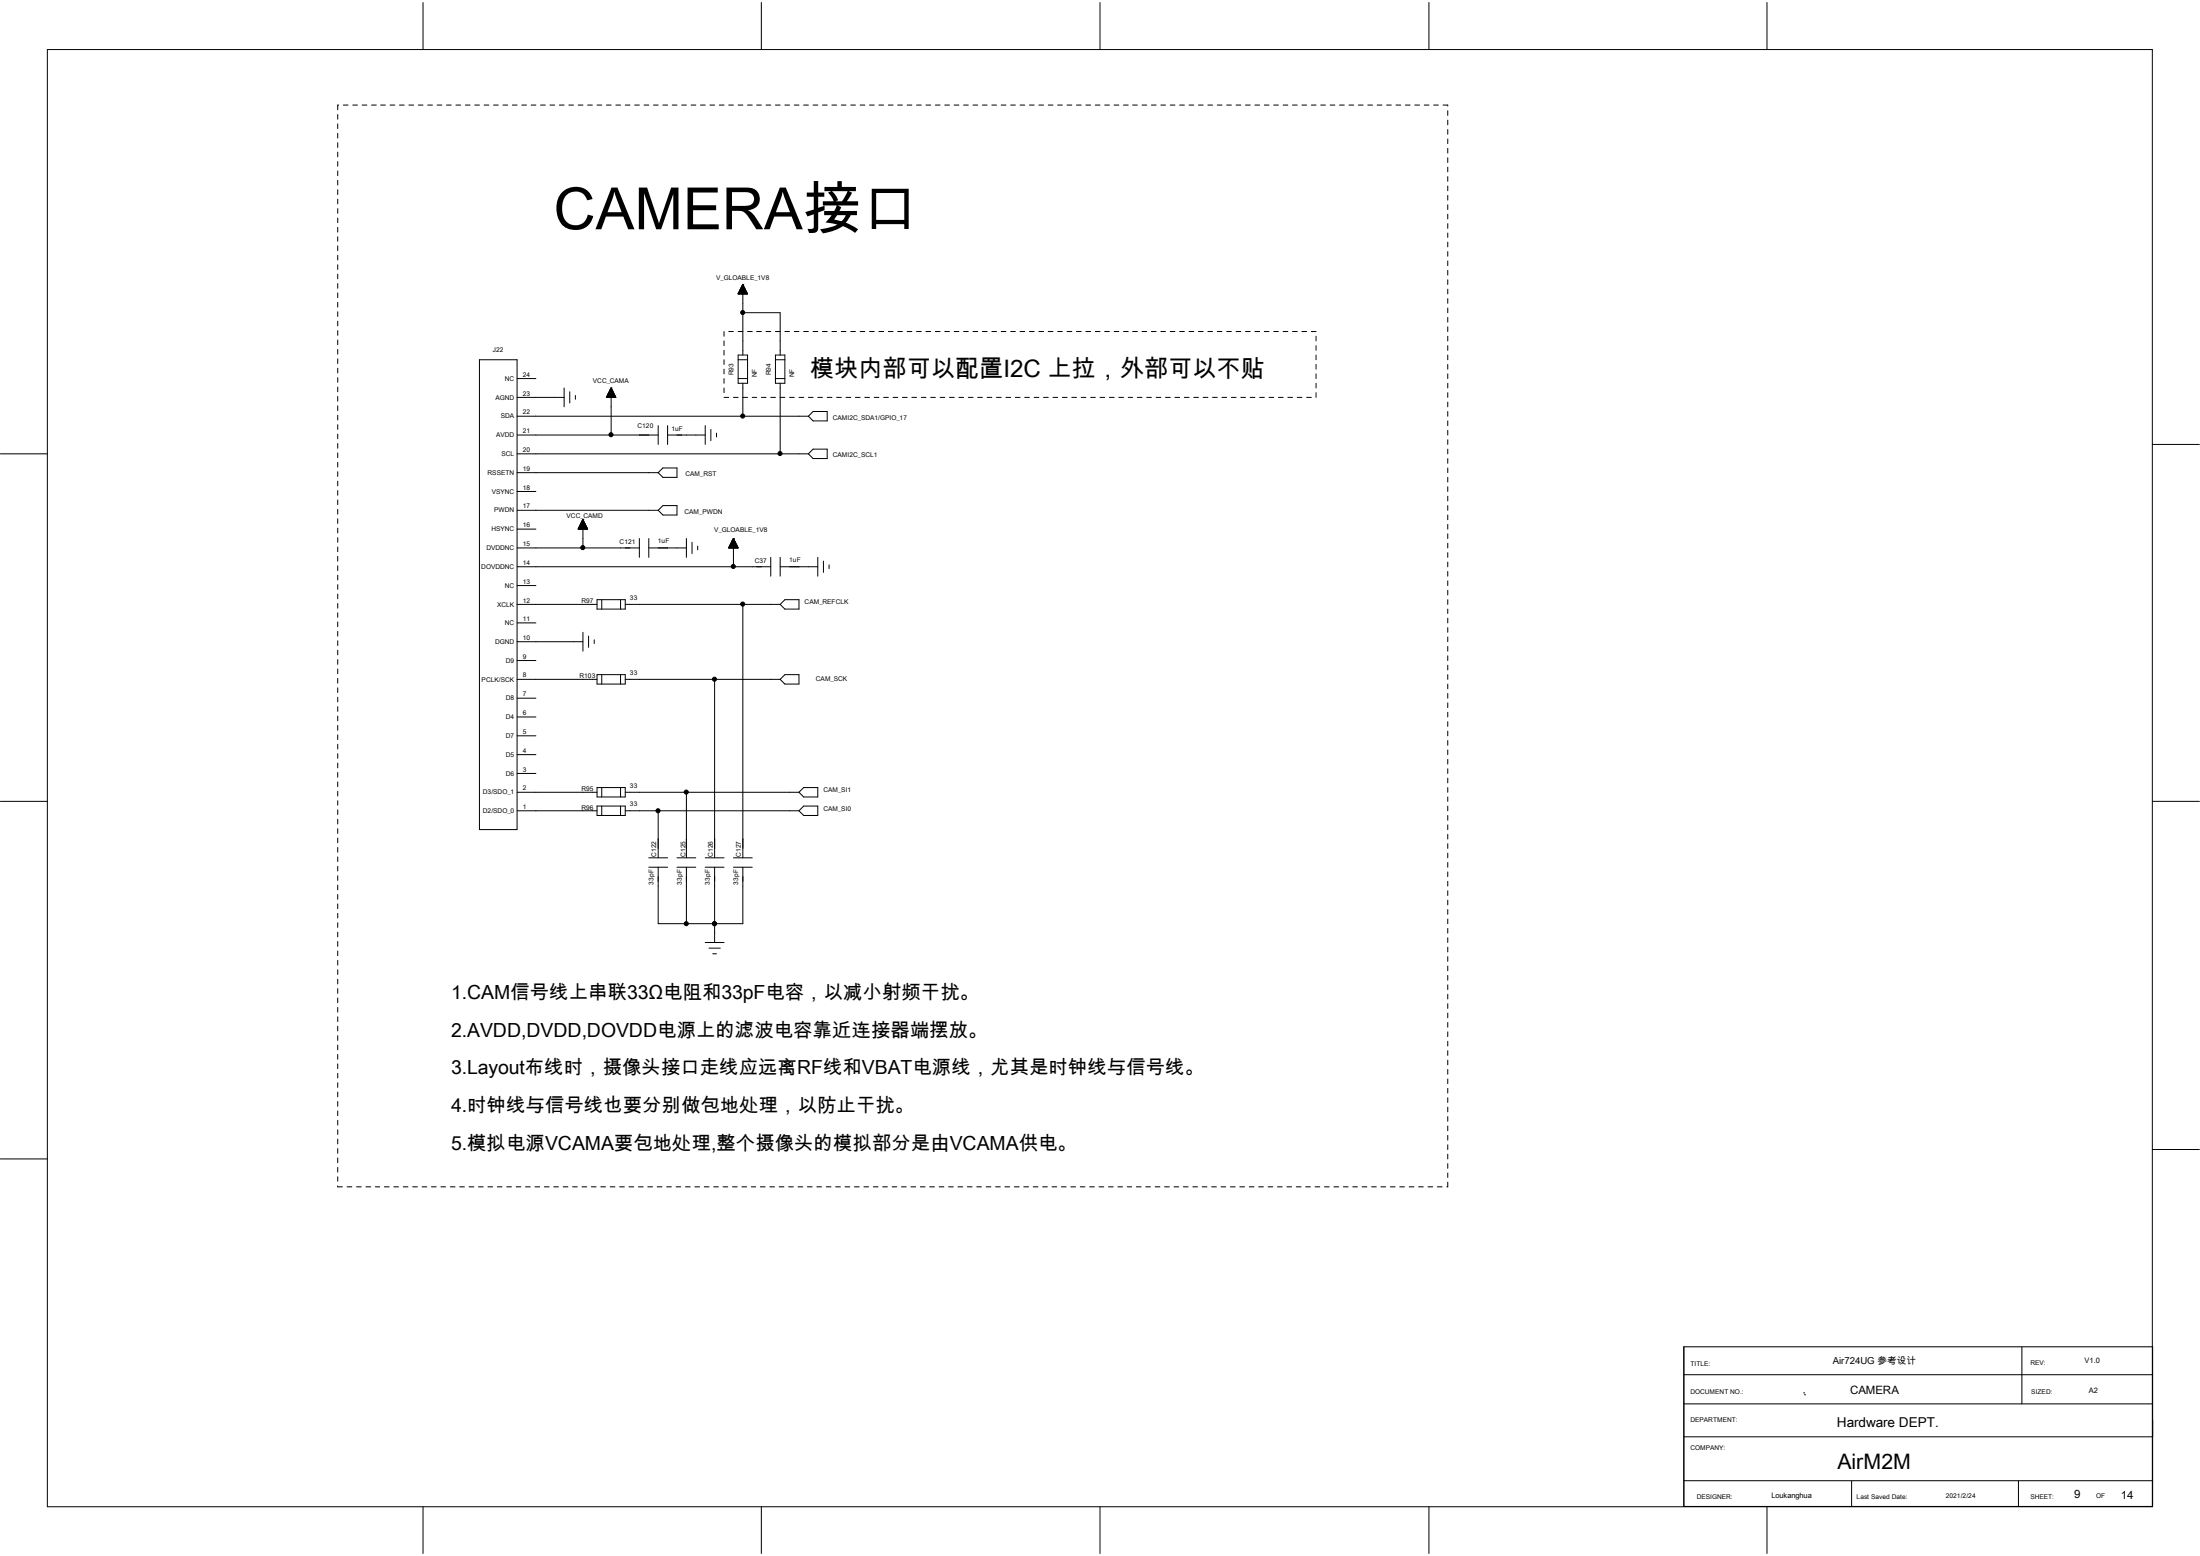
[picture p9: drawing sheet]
<svg xmlns="http://www.w3.org/2000/svg" width="297mm" height="210mm" viewBox="0 0 297 210" stroke-linecap="round" stroke-linejoin="round" font-family="sans-serif">
<g fill="none" stroke="#000" stroke-width=".14">
<path d="M6.4 6.7h284.2v196.7h-284.2zM45.6 15.5v.6M45.6 16.7v.7M45.6 18v.6M45.6 19.3v.6M45.7 14.2h-.1v.6M46.4 14.2h.6M47.6 14.2h.7M48.9 14.2h.6M50.2 14.2h.6M51.4 14.2h.6M52.7 14.2h.6"/>
<path d="M53.9 14.2h.7M55.2 14.2h.6M56.5 14.2h.6M57.1 .3v6.4M57.7 14.2h.7M59 14.2h.6M60.3 14.2h.6M61.6 14.2h.6M62.8 14.2h.7M64.1 14.2h.6M65.4 14.2h.6M66.6 14.2h.7"/>
<path d="M67.9 14.2h.6M69.2 14.2h.6M70.4 14.2h.7M71.7 14.2h.6M73 14.2h.6M74.3 14.2h.6M75.5 14.2h.7M76.8 14.2h.6M78.1 14.2h.6M79.3 14.2h.7M80.6 14.2h.6M81.9 14.2h.6"/>
<path d="M83.1 14.2h.7M84.4 14.2h.6M85.7 14.2h.6M87 14.2h.6M88.2 14.2h.7M89.5 14.2h.6M90.8 14.2h.6M92 14.2h.7M93.3 14.2h.6M94.6 14.2h.6M95.8 14.2h.7M97.1 14.2h.6"/>
<path d="M98.4 14.2h.6M99.7 14.2h.6M100.9 14.2h.7M102.2 14.2h.6M102.8 .3v6.4M103.4 14.2h.7M104.7 14.2h.6M106 14.2h.6M107.2 14.2h.7M108.5 14.2h.6M109.8 14.2h.6M111 14.2h.7"/>
<path d="M112.3 14.2h.6M113.6 14.2h.6M114.9 14.2h.6M116.1 14.2h.7M117.4 14.2h.6M118.7 14.2h.6M119.9 14.2h.7M121.2 14.2h.6M122.5 14.2h.6M123.7 14.2h.7M125 14.2h.6M126.3 14.2h.6"/>
<path d="M127.6 14.2h.6M128.8 14.2h.7M130.1 14.2h.6M131.4 14.2h.6M132.6 14.2h.7M133.9 14.2h.6M135.2 14.2h.6M136.4 14.2h.7M137.7 14.2h.6M139 14.2h.6M140.3 14.2h.6M141.5 14.2h.7"/>
<path d="M142.8 14.2h.6M144.1 14.2h.6M145.3 14.2h.7M146.6 14.2h.6M147.9 14.2h.6M148.5 .3v6.4M149.1 14.2h.7M150.4 14.2h.6M151.7 14.2h.6M152.9 14.2h.6M154.2 14.2h.6M155.4 14.2h.7"/>
<path d="M156.7 14.2h.7M158 14.2h.6M159.3 14.2h.6M160.5 14.2h.7M161.8 14.2h.6M163.1 14.2h.6M164.3 14.2h.7M165.6 14.2h.6M166.9 14.2h.6M168.1 14.2h.7M169.4 14.2h.7M170.7 14.2h.6"/>
<path d="M172 14.2h.6M173.2 14.2h.7M174.5 14.2h.6M175.8 14.2h.6M177 14.2h.7M178.3 14.2h.6M179.6 14.2h.6M180.8 14.2h.7M182.1 14.2h.7M183.4 14.2h.6M184.7 14.2h.6M185.9 14.2h.7"/>
<path d="M187.2 14.2h.6M188.5 14.2h.6M189.7 14.2h.7M191 14.2h.6M192.3 14.2h.6M192.9 .3v6.4M193.5 14.2h.7M194.8 14.2h.7v.1M195.5 14.9v.7M195.5 16.2v.6M195.5 17.5v.6M195.5 18.8v.6"/>
<path d="M238.5 .3v6.4M45.6 20.5v.7M45.6 21.8v.6M45.6 23.1v.6M45.6 24.3v.7M45.6 25.6v.6M45.6 26.9v.6M45.6 28.2v.6M45.6 29.4v.7M45.6 30.7v.6M45.6 32v.6M45.6 33.2v.6"/>
<path d="M45.6 34.5v.6M45.6 35.7v.7M45.6 37v.6M45.6 38.3v.6M45.6 39.5v.7M99.7 39.6v.1M99.7 39.6l1.2 .1M99.7 39.6h1.2M99.7 39.5h1.1v.2M99.7 39.5h1.1M99.7 39.5v.2M99.8 39.7v-.3h1v.3"/>
<path d="M99.8 39.4h1M99.8 39.3h1v.4M99.8 39.3v.4M99.9 39.3h.8M99.9 39.7v-.5h.8v.5M99.9 39.2h.8M99.9 39.1h.7v.6M99.9 39.1v.6M99.9 39.1h.7M100 39h.6v.7M100 38.9h.5v.8M100.1 38.8h.4v.9"/>
<path d="M100.1 38.8v.9M100.1 38.8h.4M100.1 38.7h.3v1M100.1 38.7v1M100.2 38.7h.2M100.2 38.6h.2v1.1M100.2 38.6v1.1M100.2 38.6h.2M100.2 38.5h.1v1.2M100.3 38.4h.1M100.3 38.4v9.5M100.3 38.4l-.6 1.3"/>
<path d="M100.3 38.4l.6 1.3h-1.2M100.3 38.4l-.1 1.3M100.5 38.9h-.5v.8M195.5 20v.7M195.5 21.3v.6M195.5 22.6v.6M195.5 23.8v.7M195.5 25.1v.6M195.5 26.4v.6M195.5 27.6v.7M195.5 28.9v.6M195.5 30.2v.6"/>
<path d="M195.5 31.5v.5M195.5 32.7v.6M195.5 34v.6M195.5 35.2v.7M195.5 36.5v.6M195.5 37.8v.6M195.5 39v.7M45.6 40.8v.6M45.6 42.1v.6M45.6 43.3v.7M45.6 44.6v.7M45.6 45.9v.6"/>
<path d="M45.6 47.2v.6M45.6 48.4v.7M45.6 49.7v.6M45.6 51v.6M45.6 52.2v.7M45.6 53.5v.6M45.6 54.8v.6M45.6 56v.7M45.6 57.3v.7M45.6 58.6v.6M45.6 59.9v.6M64.7 48.6h5.1v63.4h-5.1z"/>
<path d="M69.8 53.6h6.4M69.8 58.7h19.1M69.8 51.1h2.5M69.8 56.2h39.3M76.2 52.4v2.5M76.9 52.9v1.5M77.7 53.4v.5M81.9 53.6h1.2M82 53.6v-.1h1.1v.1M82 53.4h1M82 53.6v-.2h1v.2M82 53.3h1"/>
<path d="M82 53.6v-.3h1v.3M82.1 53.3h.8M82.1 53.6v-.4h.8v.4M82.1 53.1h.8M82.1 53.6v-.5h.7v.5M82.2 53h.6M82.2 52.9h.6M82.3 53.6v-.7h.5v.7M82.3 52.8h.4M82.3 52.7h.4M82.3 53.6v-.9h.3v.9M82.4 52.6h.2"/>
<path d="M82.4 52.5h.2v1.1M82.5 52.4h.1M82.5 52.4l.6 1.2h-1.2M82.5 52.4v6.3M82.5 52.4l-.6 1.2M82.5 52.5v1.1M82.6 52.6h-.2v1M82.7 52.8h-.4v.8M82.7 52.7v.9M82.8 53h-.6v.6M82.8 53v.6M88.9 57.4v2.6"/>
<path d="M90.1 58.7h5.1M90.1 57.4v2.6M95.2 57.4v2.6M96 58v1.5M96.7 58.5v.5M97.7 44.7v.7M97.7 46v.7M97.7 47.3v.6M97.7 48.6v.6M97.7 49.8v.7M97.7 51.1v.6M97.7 52.4v.6"/>
<path d="M97.7 53.6h.7M98.4 44.7h.6M99 53.6h.7M99.7 44.7h.6M99.7 47.9h1.2v3.8h-1.2zM99.7 51.1h1.2M99.7 48.6h1.2M100.3 53.6h.6M100.3 51.7v4.5M100.3 42.2h5v5.7M100.9 44.7h.7M101.6 53.6h.6"/>
<path d="M102.2 44.7h.6M102.8 53.6h.6M103.4 44.7h.7M104.1 53.6h.6M104.7 44.7h.6M104.7 47.9h1.3v3.8h-1.3zM104.7 51.1h1.3M104.7 48.6h1.3M105.3 53.6h.7M105.3 51.7v9.6M106 44.7h.6M106.6 53.6h.6"/>
<path d="M107.2 44.7h.7M107.9 53.6h.6M108.5 44.7h.6M109.1 53.6h.7M109.8 44.7h.6M109.8 55.5h1.9v1.3h-1.9l-.7-.6zM110.4 53.6h.6M111 44.7h.7M111.7 53.6h.6M112.3 44.7h.6M112.9 53.6h.7M113.6 44.7h.6"/>
<path d="M114.2 53.6h.7M114.9 44.7h.6M115.5 53.6h.6M116.1 44.7h.7M116.8 53.6h.6M117.4 44.7h.6M118 53.6h.7M118.7 44.7h.6M119.3 53.6h.6M119.9 44.7h.7M120.6 53.6h.6M121.2 44.7h.6"/>
<path d="M121.8 53.6h.7M122.5 44.7h.6M123.1 53.6h.6M123.7 44.7h.7M124.4 53.6h.6M125 44.7h.6M125.6 53.6h.7M126.3 44.7h.6M126.9 53.6h.7M127.6 44.7h.6M128.2 53.6h.6M128.8 44.7h.7"/>
<path d="M129.5 53.6h.6M130.1 44.7h.6M130.7 53.6h.7M131.4 44.7h.6M132 53.6h.6M132.6 44.7h.7M133.3 53.6h.6M133.9 44.7h.6M134.5 53.6h.7M135.2 44.7h.6M135.8 53.6h.6M136.4 44.7h.7"/>
<path d="M137.1 53.6h.6M137.7 44.7h.6M138.3 53.6h.7M139 44.7h.6M139.6 53.6h.7M140.3 44.7h.6M140.9 53.6h.6M141.5 44.7h.7M142.2 53.6h.6M142.8 44.7h.6M143.4 53.6h.7M144.1 44.7h.6"/>
<path d="M144.7 53.6h.6M145.3 44.7h.7M146 53.6h.6M146.6 44.7h.6M147.2 53.6h.7M147.9 44.7h.6M148.5 53.6h.6M149.1 44.7h.7M149.8 53.6h.6M150.4 44.7h.6M151 53.6h.7M151.7 44.7h.6"/>
<path d="M152.3 53.6h.6M152.9 44.7h.6M153.5 53.6h.7M154.2 44.7h.6M154.8 53.6h.6M155.4 44.7h.7M156.1 53.6h.6M156.7 44.7h.7M157.4 53.6h.6M158 44.7h.6M158.6 53.6h.7M159.3 44.7h.6"/>
<path d="M159.9 53.6h.6M160.5 44.7h.7M161.2 53.6h.6M161.8 44.7h.6M162.4 53.6h.7M163.1 44.7h.6M163.7 53.6h.6M164.3 44.7h.7M165 53.6h.6M165.6 44.7h.6M166.2 53.6h.7M166.9 44.7h.6"/>
<path d="M167.5 53.6h.6M168.1 44.7h.7M168.8 53.6h.6M169.4 44.7h.7M170.1 53.6h.6M170.7 44.7h.6M171.3 53.6h.7M172 44.7h.6M172.6 53.6h.6M173.2 44.7h.7M173.9 53.6h.6M174.5 44.7h.6"/>
<path d="M175.1 53.6h.7M175.8 44.7h.6M176.4 53.6h.6M177 44.7h.7M177.7 45.4v.6M177.7 46.7v.6M177.7 47.9v.7M177.7 49.2v.6M177.7 50.5v.6M177.7 51.7v.7M177.7 53v.6M195.5 40.3v.6"/>
<path d="M195.5 41.6v.6M195.5 42.8v.7M195.5 44.1v.6M195.5 45.4v.6M195.5 46.7v.6M195.5 47.9v.7M195.5 49.2v.6M195.5 50.5v.6M195.5 51.7v.7M195.5 53v.6M195.5 54.3v.6M195.5 55.5v.7"/>
<path d="M195.5 56.8v.6M195.5 58.1v.6M195.5 59.4v.6M290.6 60h6.3M0 61.3h6.4M45.6 61.1v.7M45.6 62.4v.6M45.6 63.7v.6M45.6 64.9v.7M45.6 66.2v.6M45.6 67.5v.6M45.6 68.7v.7"/>
<path d="M45.6 70v.7M45.6 71.3v.6M45.6 72.6v.6M45.6 73.8v.7M45.6 75.1v.6M45.6 76.4v.6M45.6 77.6v.7M45.6 78.9v.6M69.8 61.3h39.3M69.8 74h16.5M69.8 79h2.5M69.8 76.5h34.3"/>
<path d="M69.8 71.4h2.5M69.8 68.9h19.1M69.8 66.3h2.5M69.8 63.8h19.1M78.1 71.4v-.1h1.2v.1M78.1 71.3h1.2M78.1 71.2h1.1v.2M78.2 71.2h1v.2M78.2 71.1h1M78.2 71.1v.3M78.2 71.4v-.4h1v.4M78.3 71h.8"/>
<path d="M78.3 71h.8v.4M78.3 70.9v.5M78.3 70.9h.8M78.3 71.4v-.6h.7v.6M78.4 70.8h.6M78.4 70.7h.6v.7M78.5 70.5h.4v.9M78.5 70.5v.9M78.5 70.5h.4M78.5 70.4h.3v1M78.5 70.4v1M78.6 70.4h.2"/>
<path d="M78.6 70.3h.2v1.1M78.6 70.3v1.1M78.6 70.3h.2M78.7 70.2v1.2M78.7 70.1h.1M78.7 70.1l.6 1.3h-1.2M78.7 70.1v3.9M78.7 70.1l-.6 1.3M78.9 70.6h-.5v.8M79 70.7h-.6v.7M79.2 71.2h-1.1v.2M86.3 72.7v2.5"/>
<path d="M87.6 74h5.1M87.6 72.7v2.5M88.9 63.8l.6-.6h1.9v1.2h-1.9zM89.5 68.2h1.9v1.3h-1.9l-.6-.6zM92.7 72.7v2.5M93.4 73.2v1.5M94.2 73.7v.5M98.4 74v-.1h1.2v.1M98.4 73.8h1.2M98.5 73.8h1.1v.2M98.5 73.7h1v.3M98.5 73.6h1"/>
<path d="M98.5 73.7v.3M98.6 74v-.4h.9v.4M98.6 73.5h.8M98.6 73.5h.8v.5M98.6 73.4v.6M98.6 73.4h.8M98.6 74v-.6h.8v.6M98.7 73.3h.7M98.7 73.3h.6v.7M98.8 73.2h.5v.8M98.8 73.1h.4v.9M98.8 73v1"/>
<path d="M98.8 73h.4M98.8 73h.3v1M98.8 72.9v1.1M98.9 72.9h.2M98.9 72.9h.2v1.1M98.9 72.8v1.2M98.9 72.8h.2M99 72.8h.1v1.2M99 72.7h.1M99 72.7l.7 1.3h-1.3M99 72.7v3.8M99 72.7l-.6 1.3"/>
<path d="M99 72.7v1.3M99.2 73.1h-.4v.9M99.3 73.2h-.6v.8M99.5 73.7h-1v.3M104.1 75.2v2.6M105.3 75.2v2.6M105.3 76.5h5.1M109.8 60.6h1.9v1.3h-1.9l-.7-.6zM110.4 75.2v2.6M111.2 75.7v1.6M111.9 76.2v.6M195.5 60.6v.7"/>
<path d="M195.5 61.9v.6M195.5 63.2v.6M195.5 64.4v.7M195.5 65.7v.6M195.5 67v.6M195.5 68.2v.7M195.5 69.5v.6M195.5 70.8v.6M195.5 72.1v.6M195.5 73.3v.7M195.5 74.6v.6M195.5 75.9v.6"/>
<path d="M195.5 77.1v.7M195.5 78.4v.6M195.5 79.7v.6M45.6 80.2v.6M45.6 81.4v.7M45.6 82.7v.6M45.6 83.9v.7M45.6 85.2v.7M45.6 86.5v.6M45.6 87.8v.6M45.6 89v.7M45.6 90.3v.6"/>
<path d="M45.6 91.6v.6M45.6 92.8v.7M45.6 94.1v.6M45.6 95.4v.6M45.6 96.6v.7M45.6 97.9v.7M45.6 99.2v.6M69.8 99.3h2.5M69.8 96.8h2.5M69.8 94.2h2.5M69.8 91.7h10.8M69.8 89.2h2.5"/>
<path d="M69.8 86.6h8.9M69.8 84.1h2.5M69.8 81.6h10.8M78.7 85.3v2.6M79.5 85.9v1.5M80.2 86.4v.5M80.6 80.9h3.8v1.3h-3.8zM80.6 91.1h3.8v1.2h-3.8zM81.2 80.9v1.3M81.2 91.1v1.2M83.8 80.9v1.3M83.8 91.1v1.2"/>
<path d="M84.4 91.7h20.9M84.4 81.6h20.9M96.5 91.7v24.1M100.3 81.6v34.2M105.3 81.6l.7-.7h1.9v1.3h-1.9zM105.3 91.7l.7-.6h1.9v1.2h-1.9zM195.5 80.9v.7M195.5 82.2v.6M195.5 83.4v.7M195.5 84.7v.6M195.5 86v.6M195.5 87.2v.7"/>
<path d="M195.5 88.5v.7M195.5 89.8v.6M195.5 91.1v.6M195.5 92.3v.7M195.5 93.6v.6M195.5 94.9v.6M195.5 96.1v.7M195.5 97.4v.6M195.5 98.7v.6M195.5 99.9v.7M0 108.2h6.4M45.6 100.5v.6"/>
<path d="M45.6 101.7v.7M45.6 103v.6M45.6 104.3v.6M45.6 105.5v.7M45.6 106.8v.6M45.6 108.1v.6M45.6 109.3v.6M45.6 110.6v.6M45.6 111.8v.7M45.6 113.1v.6M45.6 114.4v.6M45.6 115.7v.6"/>
<path d="M45.6 116.9v.7M45.6 118.2v.6M45.6 119.5v.6M69.8 109.4h10.8M69.8 106.9h10.8M69.8 104.4h2.5M69.8 101.9h2.5M80.6 106.3h3.8v1.3h-3.8zM80.6 108.8h3.8v1.3h-3.8zM81.2 106.3v1.3M81.2 108.8v1.3M83.8 106.3v1.3"/>
<path d="M83.8 108.8v1.3M84.4 109.4h23.5M84.4 106.9h23.5M87.6 117.1h2.5M87.6 115.8h2.5M88.9 109.4v6.4M88.9 117.1v7.6h11.4v-7.6M91.4 117.1h2.5M91.4 115.8h2.5M92.7 106.9v8.9M92.7 117.1v7.6M95.2 117.1h2.5"/>
<path d="M95.2 115.8h2.5M96.5 117.1v10.1M99 117.1h2.6M99 115.8h2.6M108.5 106.3h1.9v1.3h-1.9l-.6-.7zM108.5 108.8h1.9v1.3h-1.9l-.6-.7zM195.5 101.2v.7M195.5 102.5v.6M195.5 103.8v.6M195.5 105v.7M195.5 106.3v.6M195.5 107.6v.6"/>
<path d="M195.5 108.8v.6M195.5 110.1v.6M195.5 111.3v.7M195.5 112.6v.6M195.5 113.9v.6M195.5 115.1v.7M195.5 116.4v.7M195.5 117.7v.6M195.5 119v.6M290.6 108.2h6.3M45.6 120.7v.7M45.6 122v.6"/>
<path d="M45.6 123.3v.6M45.6 124.5v.7M45.6 125.8v.6M45.6 127.1v.6M45.6 128.4v.6M45.6 129.6v.7M45.6 130.9v.6M45.6 132.2v.6M45.6 133.4v.7M45.6 134.7v.6M45.6 136v.6M45.6 137.2v.7"/>
<path d="M45.6 138.5v.6M45.6 139.8v.6M95.2 127.2h2.5M95.7 128h1.5M96.2 128.7h.5M96.5 124.7h.1M195.5 120.2v.7M195.5 121.5v.6M195.5 122.8v.6M195.5 124v.7M195.5 125.3v.6M195.5 126.6v.6"/>
<path d="M195.5 127.8v.7M195.5 129.1v.7M195.5 130.4v.6M195.5 131.7v.6M195.5 132.9v.7M195.5 134.2v.6M195.5 135.5v.6M195.5 136.7v.7M195.5 138v.6M195.5 139.3v.6M0 156.4h6.4M45.6 141.1v.6"/>
<path d="M45.6 142.3v.7M45.6 143.6v.6M45.6 144.9v.6M45.6 146.1v.7M45.6 147.4v.6M45.6 148.7v.6M45.6 149.9v.7M45.6 151.2v.6M45.6 152.5v.6M45.6 153.8v.6M45.6 155v.7M45.6 156.3v.6"/>
<path d="M45.6 157.6v.6M45.6 158.8v.6M195.5 159.6v.6h-.2M195.5 140.5v.7M195.5 141.8v.7M195.5 143.1v.6M195.5 144.4v.6M195.5 145.6v.7M195.5 146.9v.6M195.5 148.2v.6M195.5 149.4v.7M195.5 150.7v.6"/>
<path d="M195.5 152v.6M195.5 153.2v.7M195.5 154.5v.7M195.5 155.8v.6M195.5 157.1v.6M195.5 158.3v.6M290.6 155.2h6.3M45.6 160.1v.1h.6M46.9 160.2h.6M48.1 160.2h.7M49.4 160.2h.6M50.7 160.2h.6"/>
<path d="M51.9 160.2h.6M53.2 160.2h.6M54.4 160.2h.7M55.7 160.2h.6M57 160.2h.6M58.3 160.2h.6M59.5 160.2h.7M60.8 160.2h.6M62.1 160.2h.6M63.3 160.2h.7M64.6 160.2h.6M65.9 160.2h.6"/>
<path d="M67.1 160.2h.7M68.4 160.2h.6M69.7 160.2h.6M71 160.2h.6M72.2 160.2h.7M73.5 160.2h.6M74.8 160.2h.6M76 160.2h.7M77.3 160.2h.6M78.6 160.2h.6M79.8 160.2h.7M81.1 160.2h.6"/>
<path d="M82.4 160.2h.6M83.7 160.2h.6M84.9 160.2h.7M86.2 160.2h.6M87.5 160.2h.6M88.7 160.2h.7M90 160.2h.6M91.3 160.2h.6M92.5 160.2h.7M93.8 160.2h.6M95.1 160.2h.6M96.4 160.2h.6"/>
<path d="M97.6 160.2h.7M98.9 160.2h.6M100.2 160.2h.6M101.4 160.2h.6M102.7 160.2h.6M103.9 160.2h.7M105.2 160.2h.6M106.5 160.2h.6M107.7 160.2h.7M109 160.2h.6M110.3 160.2h.6M111.5 160.2h.7"/>
<path d="M112.8 160.2h.7M114.1 160.2h.6M115.4 160.2h.6M116.6 160.2h.7M117.9 160.2h.6M119.2 160.2h.6M120.4 160.2h.7M121.7 160.2h.6M123 160.2h.6M124.2 160.2h.7M125.5 160.2h.7M126.8 160.2h.6"/>
<path d="M128.1 160.2h.6M129.3 160.2h.7M130.6 160.2h.6M131.9 160.2h.6M133.1 160.2h.7M134.4 160.2h.6M135.7 160.2h.6M136.9 160.2h.7M138.2 160.2h.7M139.5 160.2h.6M140.8 160.2h.6M142 160.2h.7"/>
<path d="M143.3 160.2h.6M144.6 160.2h.6M145.8 160.2h.7M147.1 160.2h.6M148.4 160.2h.6M149.6 160.2h.7M150.9 160.2h.7M152.2 160.2h.6M153.4 160.2h.7M154.7 160.2h.6M156 160.2h.6M157.2 160.2h.7"/>
<path d="M158.5 160.2h.6M159.8 160.2h.6M161 160.2h.7M162.3 160.2h.6M163.6 160.2h.6M164.8 160.2h.7M166.1 160.2h.7M167.4 160.2h.6M168.7 160.2h.6M169.9 160.2h.7M171.2 160.2h.6M172.5 160.2h.6"/>
<path d="M173.7 160.2h.7M175 160.2h.6M176.3 160.2h.6M177.5 160.2h.7M178.8 160.2h.7M180.1 160.2h.6M181.4 160.2h.6M182.6 160.2h.7M183.9 160.2h.6M185.2 160.2h.6M186.4 160.2h.7M187.7 160.2h.6"/>
<path d="M189 160.2h.6M190.2 160.2h.7M191.5 160.2h.7M192.8 160.2h.6M194.1 160.2h.6M227.3 199.9h63.3M227.3 185.5h63.3M227.3 189.5h63.3M227.3 181.8h63.3v21.5h-63.3zM227.3 193.9h63.3M243.5 188h.1M243.6 188.3h.1"/>
<path d="M250 199.9v3.4M272.5 199.9v3.4M273 181.8v7.7M57.1 203.4v6.3M102.8 203.4v6.3M148.5 203.4v6.3M192.9 203.4v6.3M238.5 203.4v6.3"/>
</g>
<g fill="#000" stroke="#000" stroke-width=".14">
<circle cx="82.5" cy="58.7" r=".28"/>
<circle cx="100.3" cy="42.2" r=".28"/>
<circle cx="100.3" cy="56.2" r=".28"/>
<circle cx="78.7" cy="73.9" r=".28"/>
<circle cx="99" cy="76.5" r=".28"/>
<circle cx="105.3" cy="61.2" r=".28"/>
<circle cx="96.5" cy="91.7" r=".28"/>
<circle cx="100.3" cy="81.5" r=".28"/>
<circle cx="88.8" cy="109.4" r=".28"/>
<circle cx="92.6" cy="106.9" r=".28"/>
<circle cx="92.6" cy="124.7" r=".28"/>
<circle cx="96.5" cy="124.7" r=".28"/>
</g>
<text font-size="7.9" x="74.7" y="30.9">CAMERA接口</text>
<text font-size="3.3" x="109.4" y="50.8">模块内部可以配置I2C 上拉，外部可以不贴</text>
<text font-size="2.9" x="248.1" y="198.3">AirM2M</text>
<g font-size="2.6">
<text x="60.9" y="134.8">1.CAM信号线上串联33Ω电阻和33pF电容，以减小射频干扰。</text>
<text x="60.9" y="139.9">2.AVDD,DVDD,DOVDD电源上的滤波电容靠近连接器端摆放。</text>
<text x="60.9" y="145">3.Layout布线时，摄像头接口走线应远离RF线和VBAT电源线，尤其是时钟线与信号线。</text>
<text x="60.9" y="150.1">4.时钟线与信号线也要分别做包地处理，以防止干扰。</text>
<text x="60.9" y="155.2">5.模拟电源VCAMA要包地处理,整个摄像头的模拟部分是由VCAMA供电。</text>
</g>
<text font-size="1.8" x="248" y="192.7">Hardware DEPT.</text>
<g font-size="1.5">
<text x="249.8" y="188.1">CAMERA</text>
<text x="280" y="202.2">9</text>
<text x="286.3" y="202.4">14</text>
</g>
<text font-size="1.3" x="247.4" y="184.1">Air724UG 参考设计</text>
<g font-size="1">
<text x="281.4" y="184">V1.0</text>
<text x="282" y="188">A2</text>
<text x="239.1" y="202.1">Loukanghua</text>
</g>
<g font-size=".9">
<text x="96.7" y="37.8">V_GLOABLE_1V8</text>
<text x="66.5" y="47.5">J22</text>
<text x="66.9" y="53.9">AGND</text>
<text x="68.2" y="51.4">NC</text>
<text x="70.6" y="53.4">23</text>
<text x="70.6" y="50.8">24</text>
<text x="80.1" y="51.7">VCC_CAMA</text>
<text x="99" y="50.7" transform="rotate(-90 99 50.7)">R93</text>
<text x="102.2" y="50.9" transform="rotate(-90 102.2 50.9)">NF</text>
<text x="104.1" y="50.7" transform="rotate(-90 104.1 50.7)">R94</text>
<text x="107.2" y="50.9" transform="rotate(-90 107.2 50.9)">NF</text>
<text x="67" y="59">AVDD</text>
<text x="67.6" y="56.5">SDA</text>
<text x="70.6" y="58.5">21</text>
<text x="70.6" y="55.9">22</text>
<text x="86.1" y="57.8">C120</text>
<text x="90.6" y="58.2">1uF</text>
<text x="112.4" y="56.7">CAMI2C_SDA1/GPIO_17</text>
<text x="65.8" y="64.1">RSSETN</text>
<text x="67.7" y="61.6">SCL</text>
<text x="70.6" y="63.5">19</text>
<text x="70.6" y="61">20</text>
<text x="92.5" y="64.3">CAM_RST</text>
<text x="112.4" y="61.6">CAMI2C_SCL1</text>
<text x="66.3" y="71.7">HSYNC</text>
<text x="66.4" y="66.6">VSYNC</text>
<text x="66.7" y="69.2">PWDN</text>
<text x="70.6" y="71.2">16</text>
<text x="70.6" y="68.6">17</text>
<text x="70.6" y="66.1">18</text>
<text x="76.5" y="69.9">VCC_CAMD</text>
<text x="92.4" y="69.4">CAM_PWDN</text>
<text x="96.4" y="71.8">V_GLOABLE_1V8</text>
<text x="65" y="76.8">DOVDDNC</text>
<text x="65.7" y="74.3">DVDDNC</text>
<text x="70.6" y="76.2">14</text>
<text x="70.6" y="73.7">15</text>
<text x="83.7" y="73.4">C121</text>
<text x="88.8" y="73.3">1uF</text>
<text x="101.9" y="76">C37</text>
<text x="106.6" y="75.9">1uF</text>
<text x="67.1" y="81.9">XCLK</text>
<text x="68.2" y="79.3">NC</text>
<text x="70.6" y="83.8">11</text>
<text x="70.6" y="81.3">12</text>
<text x="70.6" y="78.8">13</text>
<text x="78.5" y="81.4">R97</text>
<text x="85" y="80.9">33</text>
<text x="108.6" y="81.6">CAM_REFCLK</text>
<text x="66.8" y="86.9">DGND</text>
<text x="68.2" y="84.4">NC</text>
<text x="68.3" y="89.5">D9</text>
<text x="70.6" y="88.9">9</text>
<text x="70.6" y="86.4">10</text>
<text x="65" y="92">PCLK/SCK</text>
<text x="68.3" y="94.5">D8</text>
<text x="70.6" y="94">7</text>
<text x="70.6" y="91.4">8</text>
<text x="78.2" y="91.6">R103</text>
<text x="85" y="91.1">33</text>
<text x="110.2" y="91.9">CAM_SCK</text>
<text x="68.3" y="99.6">D7</text>
<text x="68.3" y="97.1">D4</text>
<text x="70.6" y="101.6">4</text>
<text x="70.6" y="99.1">5</text>
<text x="70.6" y="96.5">6</text>
<text x="65.2" y="107.2">D3/SDO_1</text>
<text x="68.3" y="104.7">D6</text>
<text x="68.3" y="102.2">D5</text>
<text x="70.6" y="106.7">2</text>
<text x="70.6" y="104.1">3</text>
<text x="78.5" y="106.8">R95</text>
<text x="85" y="106.3">33</text>
<text x="111.2" y="106.9">CAM_SI1</text>
<text x="65.2" y="109.7">D2/SDO_0</text>
<text x="70.6" y="109.2">1</text>
<text x="78.5" y="109.3">R96</text>
<text x="85" y="108.8">33</text>
<text x="111.2" y="109.4">CAM_SI0</text>
<text x="88.2" y="119.4" transform="rotate(-90 88.2 119.4)">33pF</text>
<text x="88.6" y="115.7" transform="rotate(-90 88.6 115.7)">C122</text>
<text x="92" y="119.4" transform="rotate(-90 92 119.4)">33pF</text>
<text x="92.5" y="115.7" transform="rotate(-90 92.5 115.7)">C125</text>
<text x="95.8" y="119.4" transform="rotate(-90 95.8 119.4)">33pF</text>
<text x="96.2" y="115.7" transform="rotate(-90 96.2 115.7)">C126</text>
<text x="99.7" y="119.4" transform="rotate(-90 99.7 119.4)">33pF</text>
<text x="100" y="115.7" transform="rotate(-90 100 115.7)">C127</text>
<text x="228.2" y="184.3">TITLE:</text>
<text x="274.1" y="184.2">REV:</text>
<text x="228.2" y="191.9">DEPARTMENT:</text>
<text x="228.2" y="188.1">DOCUMENT NO.:</text>
<text x="274.2" y="188.1">SIZED:</text>
<text x="228.2" y="195.7">COMPANY:</text>
<text x="229.1" y="202.3">DESIGNER:</text>
<text x="250.7" y="202.3">Last Saved Date:</text>
<text x="262.7" y="202.2">2021/2/24</text>
<text x="274.1" y="202.3">SHEET:</text>
<text x="283" y="202.2">OF</text>
</g>
</svg>
